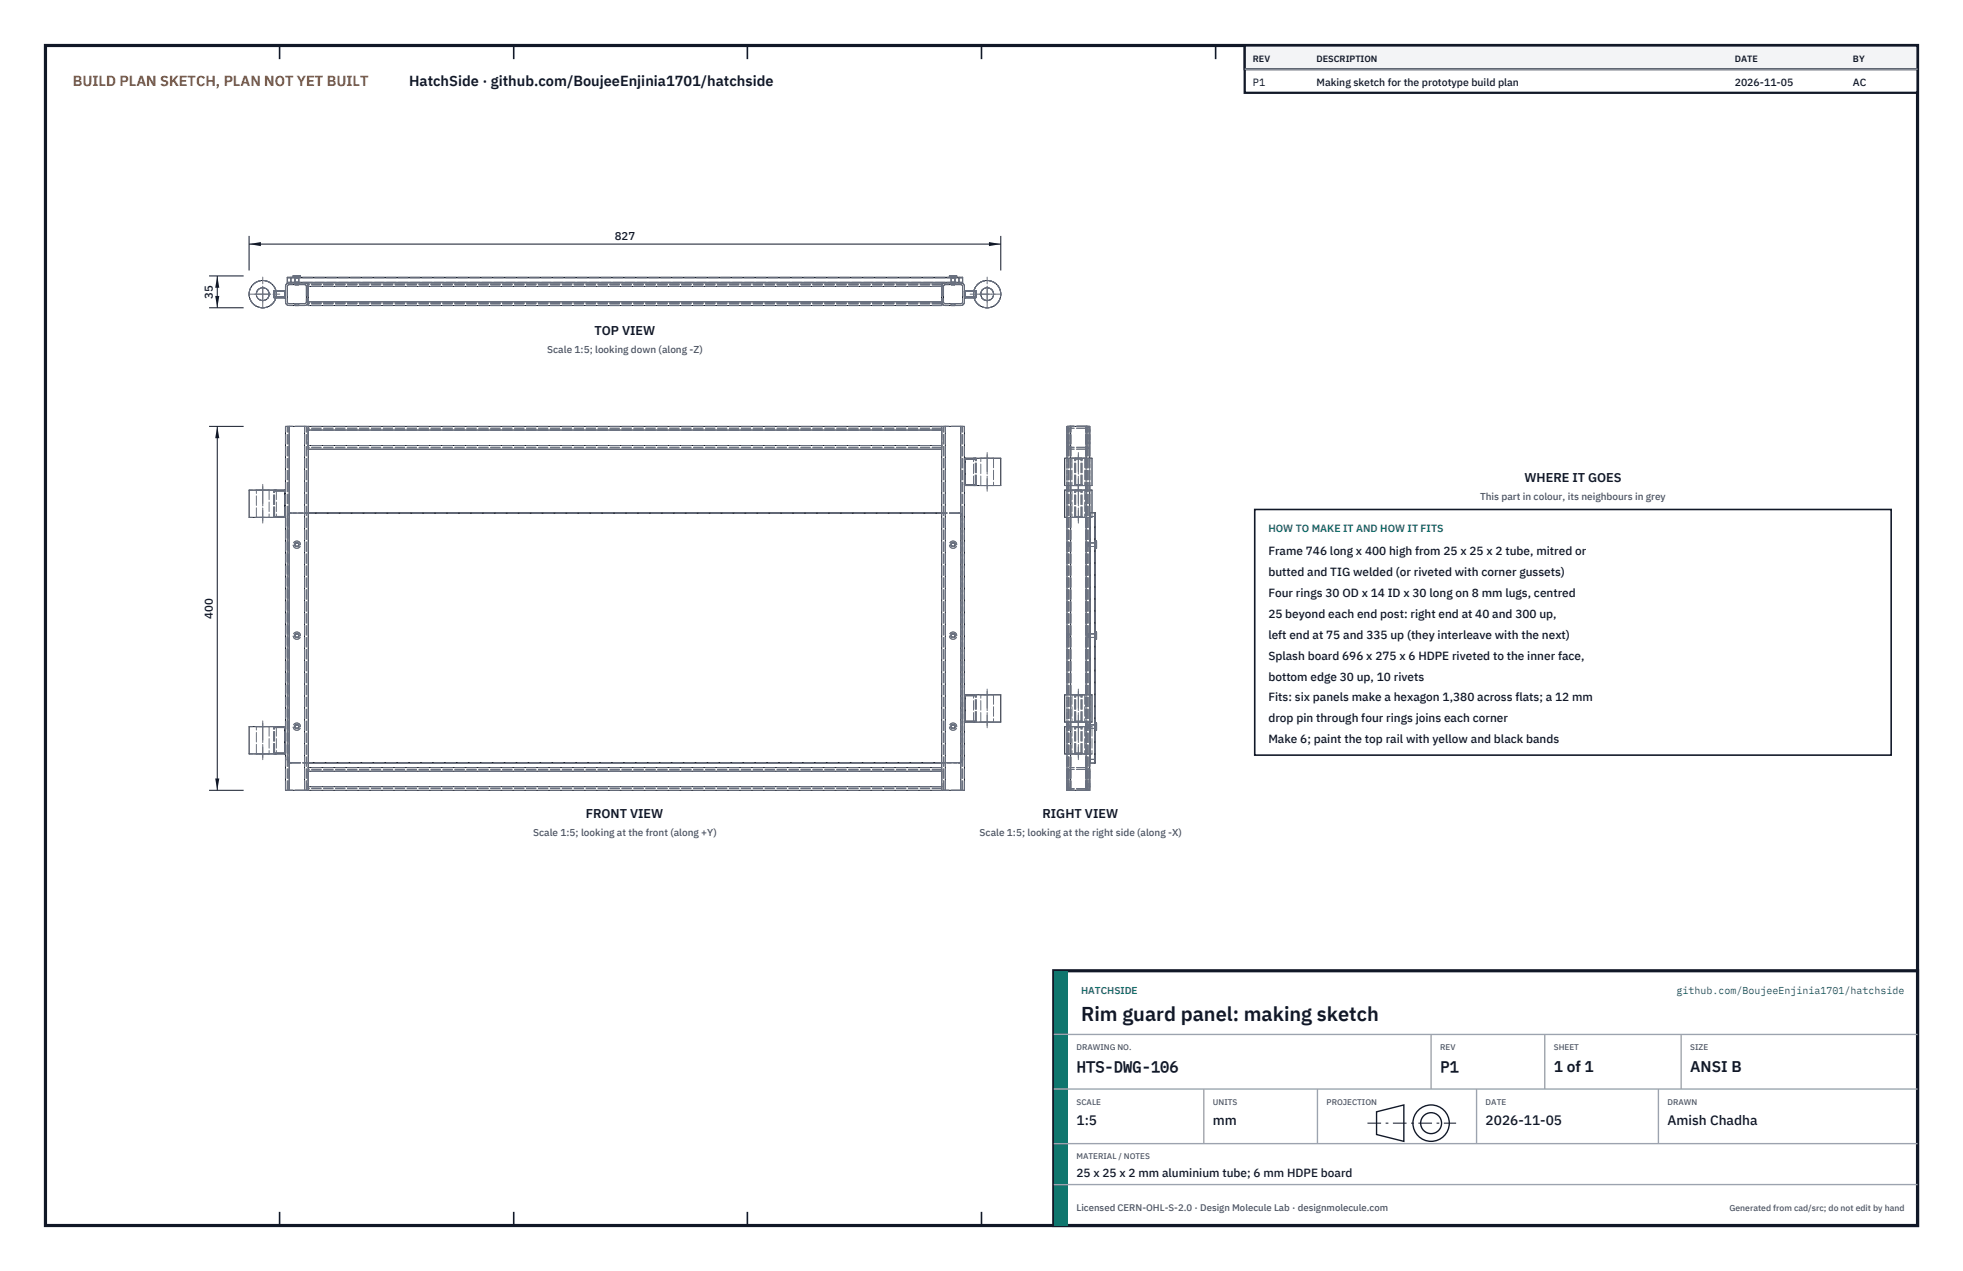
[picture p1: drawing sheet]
<svg xmlns="http://www.w3.org/2000/svg" width="432mm" height="279mm" viewBox="0 0 432 279" stroke-linecap="round" stroke-linejoin="round" font-family="sans-serif">
<path d="M10 10h411.8v259.4h-411.8z" fill="none" stroke="#111827" stroke-width=".7" stroke-linecap="butt"/>
<g fill="none" stroke="#111827" stroke-width=".35">
<path d="M61.5 10v3M113 10v3M164.4 10v3M215.9 10v3M267.4 10v3M318.9 10v3M370.3 10v3M61.5 266.4v3M113 266.4v3M164.4 266.4v3M215.9 266.4v3M267.4 266.4v3"/>
<path d="M318.9 266.4v3M370.3 266.4v3"/>
</g>
<g fill="none" stroke="#111727" stroke-width=".22">
<path d="M60.7 63.9h1.9M60.7 65.5h1.9M62.6 63.9l.2 .2h-.2M62.6 65.3h.2l-.2 .2M62.6 63.9v.2M62.6 65.3v.2M62.6 64.1v1.2M62.6 64.1h-2.2v1.2h2.2M63.2 62.1l148.1 .1 .4 .1 .4 .5v3.6l-.2 .5-.6 .3-3.6-.1-.4-.3-.2-.4h-139.3l-.2 .5-.4 .2-3.6 .1-.6-.3-.2-.3v-3.6a.8 .8 0 0 1 .8-.8M63.2 61.1v1M63.2 62.1h147.7M63.2 61.1h147.7"/>
<path d="M63.4 62.6h3.6l.3 .1 .1 .3-.1 3.6-.3 .2-3.7-.2-.1-3.6zM64 61v1.2M64.5 61v-.3h1.6v.3M67 62.2l.6 .2 .2 .6M67.8 62.2v.8M67.8 63v4.2h139.3v-4.2M67.8 63h139.3M207.1 62.2v.8M207.6 62.8l.3-.2 3.7 .1 .1 .3-.1 3.6-.3 .2-3.6-.2-.2-.2zM207.9 62.2a.8 .8 0 0 0-.8 .8M208.8 61v-.3h1.6v.3M210.9 62.1h.8"/>
<path d="M210.9 61l.8 .1M210.9 61l-147.7 .1M210.9 61.1h.8M210.9 61v.1M210.9 61.1v1M211.7 61.1v1M212.3 63.9l-.2 .2h.2M212.3 65.3h-.2l.2 .2M212.3 63.9v.2M212.3 65.3v.2M212.3 64.1v1.2M212.3 63.9h2"/>
<path d="M212.3 65.5h2M212.3 64.1h2.2v1.2h-2.2M63.6 93.7v80M67 93.7h.8M67 93.7h-4.2v80h4.2M67 93.7v80M67.8 93.7v.8M67.8 93.7h143.5M67.8 94.5v74.2M67.8 98.7h139.3M67.8 94.5h139.3M67.8 97.9h139.3"/>
<path d="M207.1 93.7v.8M207.1 94.5v74.2M207.9 93.7v80M211.3 93.7h.8v80h-.8M211.3 93.7v80M235.5 93.7v7M238.9 93.7h.8v7M238.9 93.7h-4.2v7M238.9 93.7v7M60.4 113.5h2.2M60.4 107.9h2.2M62.6 113.5h.2l-.2 .2"/>
<path d="M62.6 107.7l.2 .2h-.2M62.6 113.5v.2M62.6 107.7v.2M62.6 107.7h-7.8v6h7.8M62.6 107.9v5.6M67.8 112.7h139.3M67.8 112.8h139.3M212.3 106.5h-.2l.2 .2M212.3 100.7l-.2 .2h.2M212.3 106.5v.2M212.3 100.7v.2M212.3 100.7h7.8v6h-7.8"/>
<path d="M212.3 100.9v5.6M212.3 106.5h2.2M212.3 100.9h2.2M234.2 100.7h6v6h-6zM234.7 107.7h-.5v6h.5M234.7 106.7v46M235.5 106.7v46M238.9 106.7v46M239.7 113.5h1.2M239.7 107.7h.5v5M239.7 106.7v46M239.8 112.7l-.1 .1"/>
<path d="M239.8 112.7h1M239.8 112.7v40M240.8 112.7l.1 54.2M240.8 112.7v54.2M240.9 118.9h.3v1.6h-.3M240.9 138.9h.3v1.6h-.3M60.4 159.9h2.2M62.6 159.7l.2 .2h-.2M62.6 159.7v.2M62.6 159.7h-7.8v6h7.8M62.6 159.9v5.6M212.3 158.5h-.2l.2 .2"/>
<path d="M212.3 152.7l-.2 .2h.2M212.3 158.5v.2M212.3 152.7v.2M212.3 152.7h7.8v6h-7.8M212.3 158.5h2.2M212.3 152.9h2.2M212.3 152.9v5.6M234.2 152.7h6v6h-6zM234.7 158.7v15h4.2M234.7 159.7h-.5v6h.5M235.5 158.7v15M238.9 158.7v15"/>
<path d="M239.7 158.7v15h-.8M239.8 158.7v8.2M240.9 158.9h.3v1.6h-.3M60.4 165.5h2.2M62.6 165.5h.2l-.2 .2M62.6 165.5v.2M67 173.7h.8M67.8 168.7v.8M67.8 169.5v4.2M67.8 168.7h139.3M67.8 173.7h143.5M67.8 167.7h139.3"/>
<path d="M67.8 169.5h139.3M67.8 172.9h139.3M67.8 167.6h139.3M207.1 168.7v.8M207.1 169.5v4.2M239.8 166.9v.8M239.8 167.7h1M239.8 166.9h1M240.8 166.9v.8M240.8 166.9h.1M240.9 166.9l-.1 .8"/>
<circle cx="57.8" cy="64.7" r="1.41"/>
<circle cx="57.8" cy="64.7" r="3"/>
<circle cx="217.1" cy="64.7" r="1.41"/>
<circle cx="217.1" cy="64.7" r="3"/>
<circle cx="65.3" cy="119.7" r=".4"/>
<circle cx="209.6" cy="119.7" r=".4"/>
<circle cx="65.3" cy="139.7" r=".4"/>
<circle cx="209.6" cy="139.7" r=".4"/>
<circle cx="65.3" cy="159.7" r=".4"/>
<circle cx="209.6" cy="159.7" r=".4"/>
</g>
<g fill="none" stroke="#6a7180" stroke-width=".22" stroke-dasharray="2.1 .5">
<path d="M60.2 64.1v1.2M60.2 64.1l.2-.2M60.2 65.3l.2 .2M60.2 65.3h.2M60.4 65.5l-.2-.2M60.4 64.1v1.2M60.4 64.1v-.2M60.4 65.3v.2M60.4 64.1h-.2M60.4 65.3h-.2M60.4 65.5v-.2M60.7 63.9h-.3"/>
<path d="M60.7 65.5h-.3M62.6 63.9h-2.2M62.6 65.5l.2-.2M62.6 65.5h-2.2M62.6 64.1h.2M62.6 64.1v1.2M62.6 65.3h.2M62.6 64.1v-.2M62.6 64.1h-2.2M62.6 65.3h-2.2M62.6 65.3v.2M62.6 65.5v-.2"/>
<path d="M62.8 63a.8 .8 0 0 1 .8-.8M62.8 63v3.4M62.8 64.1v1.2M62.8 64.1l-.2-.2M62.8 65.3l-.2 .2M62.8 65.3h-.2M63.2 63l.4-.4M63.2 63v3.4M63.2 62.1v-1M63.2 62.1l.1 .1M63.2 62.1h.8M63.2 61.1h.8"/>
<path d="M63.3 62.2h.7M63.3 61h.7M63.6 67.2l-.6-.3-.2-.5M63.6 66.8l-.3-.2-.1-.2M64 62.2h146.9M64 61h146.9M64 62.1h146.9M64 61.1h146.9M64 62.1v-1M64 62.1v.1M64 61.1v-.1M64.5 61h1.6"/>
<path d="M64.5 60.7v.3M64.5 60.7h1.6M64.8 62.2h1M64.8 61h1M64.9 62.2h.8M64.9 67.2h.8M64.9 62.6h.8M64.9 66.8h.8M64.9 62.2v.4M64.9 66.8v.4M64.9 62.1l-.1 .1M64.9 61.1l-.1-.1"/>
<path d="M64.9 62.1v-1M64.9 61h.8M64.9 61v1.6M64.9 62.1h.8M64.9 61.1h.8M65.7 62.2h-.8M65.7 67.2h-.8M65.7 62.6h-.8M65.7 66.8h-.8M65.7 61h-.8M65.7 62.2v.4M65.7 66.8v.4"/>
<path d="M65.7 62.1l.1 .1M65.7 61.1l.1-.1M65.7 61.1v1M65.7 61v1.6M65.7 62.1h-.8M65.7 61.1h-.8M65.8 62.2h-1M65.8 61h-1M66.1 61h-1.6M66.1 60.7h-1.6M66.1 60.7v.3M67 62.2l.6 .2 .2 .6"/>
<path d="M67 62.2h-3.4M67 67.2h-3.4M67 62.6l.3 .1 .1 .3M67 62.6h-3.4M67 66.8h-3.4M67.4 66.4l-.1 .2-.3 .2M67.4 63v3.4M67.8 63v-.8M67.8 67.2v-.8M67.8 63v3.4M67.8 62.6v.4M67.8 63v-.4"/>
<path d="M67.8 66.8v-.4M67.8 66.4v.4M67.8 62.2v.8M67.8 66.4v.8M67.8 66.4l-.2 .5-.6 .3M207.1 62.2h-139.3M207.1 67.2h-139.3M207.1 63v-.8M207.1 67.2v-.8M207.1 63v3.4M207.1 62.6h-139.3M207.1 62.6v.4"/>
<path d="M207.1 63v-.4M207.1 66.8h-139.3M207.1 66.8v-.4M207.1 66.4v.4M207.1 62.2v.8M207.1 66.4v.8M207.1 63a.8 .8 0 0 1 .8-.8M207.1 63h-139.3M207.1 66.4h-139.3M207.5 63l.4-.4M207.5 63v3.4M207.9 67.2l-.5-.3-.3-.5"/>
<path d="M207.9 66.8l-.2-.2-.2-.2M208.8 61h1.6M208.8 60.7v.3M208.8 60.7h1.6M209.1 62.2h1M209.1 61h1M209.2 62.2h.8M209.2 67.2h.8M209.2 62.6h.8M209.2 66.8h.8M209.2 62.2v.4M209.2 66.8v.4"/>
<path d="M209.2 62.1l-.1 .1M209.2 61.1l-.1-.1M209.2 62.1v-1M209.2 61h.8M209.2 61v1.6M209.2 62.1h.8M209.2 61.1h.8M210 62.2h-.8M210 67.2h-.8M210 62.6h-.8M210 66.8h-.8M210 61h-.8"/>
<path d="M210 62.2v.4M210 66.8v.4M210 62.1l.1 .1M210 61.1l.1-.1M210 61.1v1M210 61v1.6M210 62.1h-.8M210 61.1h-.8M210.1 62.2h-1M210.1 61h-1M210.4 61h-1.6M210.4 60.7h-1.6"/>
<path d="M210.4 60.7v.3M210.9 62.2h.7M210.9 61h.7M210.9 62.1v-1M210.9 62.1h.8M210.9 61.1h.8M210.9 62.1v.1M210.9 61.1v-.1M211.3 62.2l.6 .2 .2 .6M211.3 62.2h-3.4M211.3 67.2h-3.4M211.3 62.6l.3 .1 .1 .3"/>
<path d="M211.3 62.6h-3.4M211.3 66.8h-3.4M211.7 66.4l-.1 .2-.3 .2M211.7 63v3.4M211.7 62.1v-1M211.7 61.1l-.1-.1M212.1 63v3.4M212.1 66.4l-.2 .5-.6 .3M212.1 64.1v1.2M212.1 64.1l.2-.2M212.1 65.3l.2 .2M212.1 65.3h.2"/>
<path d="M212.3 65.5l-.2-.2M212.3 64.1v1.2M212.3 64.1v-.2M212.3 65.3v.2M212.3 64.1h-.2M212.3 65.3h-.2M212.3 65.5v-.2M214.5 63.9h-2.2M214.5 65.5l.2-.2M214.5 65.5h-2.2M214.5 63.9h-.2M214.5 65.5h-.2"/>
<path d="M214.5 64.1h.2M214.5 64.1v1.2M214.5 65.3h.2M214.5 64.1v-.2M214.5 64.1h-2.2M214.5 65.3h-2.2M214.5 65.3v.2M214.5 65.5v-.2M214.7 64.1v1.2M214.7 64.1l-.2-.2M214.7 65.3l-.2 .2M214.7 65.3h-.2"/>
<path d="M62.8 93.7h.8M63.2 93.7h.4M63.6 93.7h-.4M67 93.7h.8M67 93.7h-3.4M67 93.7h.4M67.4 93.7h-.4M67.8 94.5v-.8M67.8 94.5v3.4M67.8 98.7v-.8M67.8 94.5v-.4M67.8 98.3v-.4"/>
<path d="M67.8 97.9v.4M67.8 94.1v.4M67.8 98.7v-5M207.1 93.7h-139.3M207.1 94.5v-.8M207.1 94.5v3.4M207.1 98.7h-139.3M207.1 98.7v-.8M207.1 94.1h-139.3M207.1 94.5v-.4M207.1 98.3h-139.3M207.1 98.3v-.4"/>
<path d="M207.1 97.9v.4M207.1 94.1v.4M207.1 93.7h.8M207.1 98.7v-5M207.1 94.5h-139.3M207.1 97.9h-139.3M207.5 93.7h.4M207.9 93.7h-.4M211.3 93.7h.8M211.3 93.7h-3.4M211.3 93.7h.4M211.7 93.7h-.4"/>
<path d="M234.7 94.5v3.4M234.7 97.9a.8 .8 0 0 0 .8 .8M234.7 93.7h.8M235.1 97.9l.4 .4M235.1 94.5v3.4M235.1 93.7h.4M235.5 93.7a.8 .8 0 0 0-.8 .8M235.5 94.1l-.4 .4M235.5 93.7h-.4M235.5 93.7h-.8M238.9 93.7h-3.4M238.9 98.7a.8 .8 0 0 0 .8-.8"/>
<path d="M238.9 98.7h-3.4M238.9 98.3l.4-.4M238.9 98.3h-3.4M238.9 94.1h-3.4M238.9 93.7h.8M238.9 93.7h.4M239.3 94.5l-.4-.4M239.3 94.5v3.4M239.3 93.7h-.4M239.7 94.5a.8 .8 0 0 0-.8-.8M239.7 94.5v3.4M239.7 93.7h-.8"/>
<path d="M56.4 113.7v-6M56.4 113.7h2.8M56.4 107.7h2.8M59.2 113.7h-2.8M59.2 107.7h-2.8M59.2 107.7v6M60.2 113.5v-5.6M60.2 107.9l.2-.2M60.2 113.5h.2M60.2 107.9h.2M60.4 113.7l-.2-.2M60.4 107.7l-.2 .2"/>
<path d="M60.4 113.5v-5.6M60.4 113.7v-.2M60.4 107.7v.2M60.4 107.9v-.2M60.4 107.9h-.2M60.8 113.7h-6M60.8 107.7h-6M60.8 107.7v6M62.6 113.7l.2-.2M62.6 107.7l.2 .2M62.6 113.7h-2.2M62.6 107.7h-2.2"/>
<path d="M62.6 113.5v-5.6M62.6 113.7v-.2M62.6 107.7v.2M62.6 113.5h-2.2M62.6 107.9h-2.2M62.8 113.5v-5.6M62.8 113.5h-.2M62.8 107.9h-.2M63.2 113.5v53.4M63.2 113.5h.1M63.3 113.5v53.4M64 112.7a.8 .8 0 0 0-.8 .8"/>
<path d="M64 112.8l-.5 .2-.2 .5M64 112.7v.1M67.8 112.7h-3.8M67.8 112.8h-3.8M210.9 112.7h-3.8M210.9 112.7h-146.9M210.9 112.8h-3.8M210.9 112.7v.1M210.9 112.8h-146.9M211.6 113.5l-.2-.5-.5-.2M211.7 113.5l-.2-.5-.6-.3M211.7 113.5h-.1"/>
<path d="M212.1 106.5v-5.6M212.1 106.5h.2M212.1 100.9h.2M212.3 106.7l-.2-.2M212.3 100.7l-.2 .2M212.3 106.5v-5.6M212.3 106.7v-.2M212.3 100.7v.2M214.1 106.7v-6M214.5 106.7l.2-.2M214.5 100.7l.2 .2M214.5 106.7h-2.2"/>
<path d="M214.5 100.7h-2.2M214.5 106.5v-5.6M214.5 100.9h.2M214.5 106.7v-.2M214.5 100.7v.2M214.5 106.5h-2.2M214.5 100.9h-2.2M214.5 100.9v-.2M214.7 106.5v-5.6M214.7 100.9l-.2-.2M214.7 106.5h-.2M214.7 100.9h-.2"/>
<path d="M215.7 106.7v-6M215.7 106.7h2.8M215.7 100.7h2.8M218.5 106.7h-2.8M218.5 100.7h-2.8M218.5 100.7v6M220.1 106.7h-6M220.1 100.7h-6M234.7 106.7v-6M234.7 119.7v.4M234.7 119.3v.4M234.7 113.7h5.5"/>
<path d="M234.7 107.7h5M235.1 119.7v.4M235.1 119.3v.4M235.1 119.3h-.4M235.5 106.7v-6M235.8 113.7h2.8M235.8 107.7h2.8M235.8 106.7h2.8M235.8 100.7h2.8M235.8 107.7v6M235.8 100.7v6M236.4 113.5v-5.6"/>
<path d="M236.4 107.9l.2-.2M236.4 106.5v-5.6M236.4 100.9l.2-.2M236.4 107.9h.2M236.4 100.9h.2M236.6 113.7l-.2-.2M236.6 106.7l-.2-.2M236.6 113.5v-5.6M236.6 113.7v-.2M236.6 107.9v-.2M236.6 113.5h-.2M236.6 106.5v-5.6"/>
<path d="M236.6 106.7v-.2M236.6 100.9v-.2M236.6 106.5h-.2M237.2 113.7h-3M237.2 107.7h-3M237.2 113.7h-1.4M237.2 107.7h-1.4M237.2 106.7h-3M237.2 100.7h-3M237.2 106.7h-1.4M237.2 100.7h-1.4M237.8 113.7h-1.2"/>
<path d="M237.8 107.7h-1.2M237.8 113.7l.2-.2M237.8 107.7l.2 .2M237.8 106.7h-1.2M237.8 100.7h-1.2M237.8 106.7l.2-.2M237.8 100.7l.2 .2M237.8 113.5v-5.6M237.8 113.5h-1.2M237.8 107.9h-1.2M237.8 113.5h.2M237.8 107.9h.2"/>
<path d="M237.8 113.7v-.2M237.8 107.7v.2M237.8 106.5v-5.6M237.8 106.5h-1.2M237.8 100.9h-1.2M237.8 106.5h.2M237.8 100.9h.2M237.8 106.7v-.2M237.8 100.7v.2M238 113.5v-5.6M238 106.5v-5.6M238.6 113.7h-1.4"/>
<path d="M238.6 107.7h-1.4M238.6 106.7h-1.4M238.6 100.7h-1.4M238.6 107.7v6M238.6 100.7v6M238.9 106.7v-6M239.3 119.7v.4M239.3 119.3v.4M239.7 106.7v-6M239.7 119.7v.4M239.7 119.3v.4M239.7 112.8v.7"/>
<path d="M239.7 113.5v53.4M239.7 119.7v-.5M239.7 119.2v1M239.7 119.3h-.4M239.8 112.7h1M239.8 112.7l-.1 .1M239.8 119.3l-.1-.1M239.8 112.7v.8M239.8 113.5h-.1M239.8 113.5v53.4M239.8 119.7v-.4M239.8 119.3v.8"/>
<path d="M239.8 113.5h1M240.2 113.7h-3M240.2 107.7h-3M240.2 106.7h-3M240.2 100.7h-3M240.2 112.7v1M240.8 119.3l.1-.1M240.8 119.3h-1M240.8 112.7v.8M240.8 113.5h.1M240.8 113.5v53.4M240.8 119.7v-.4"/>
<path d="M240.8 119.3v.8M240.9 112.8v.7M240.9 113.5v53.4M240.9 119.7v-.5M240.9 119.2v1M240.9 119.7v.8M240.9 118.9v.8M240.9 119.7v.4M240.9 119.3v.4M240.9 119.3h-1.6M241.2 119.7v.8M241.2 118.9v.8"/>
<path d="M241.2 118.9h-.3M234.7 120.1v-.8M234.7 139.7v.4M234.7 139.3v.4M235.1 120.1v-.8M235.1 139.7v.4M235.1 139.3v.4M235.1 120.1h-.4M235.1 139.3h-.4M239.3 120.1v-.8M239.3 139.7v.4M239.3 139.3v.4"/>
<path d="M239.7 120.1v-.8M239.7 139.7v.4M239.7 139.3v.4M239.7 139.7v-.5M239.7 139.2v1M239.7 120.2v-.5M239.7 120.1h-.4M239.7 139.3h-.4M239.8 139.3l-.1-.1M239.8 120.1l-.1 .1M239.8 139.7v-.4M239.8 139.3v.8"/>
<path d="M239.8 120.1v-.4M240.8 139.3l.1-.1M240.8 120.1l.1 .1M240.8 139.3h-1M240.8 120.1h-1M240.8 139.7v-.4M240.8 139.3v.8M240.8 120.1v-.4M240.9 139.7v-.5M240.9 139.2v1M240.9 120.2v-.5M240.9 139.7v.8"/>
<path d="M240.9 138.9v.8M240.9 139.7v.4M240.9 139.3v.4M240.9 120.5v-1.6M240.9 120.1v-.8M240.9 139.3h-1.6M240.9 120.1h-1.6M241.2 139.7v.8M241.2 138.9v.8M241.2 120.5v-1.6M241.2 138.9h-.3M241.2 120.5h-.3"/>
<path d="M56.4 159.7h2.8M59.2 159.7h-2.8M59.2 159.7v6M60.2 159.9l.2-.2M60.2 159.9h.2M60.4 159.7l-.2 .2M60.4 159.7v.2M60.4 159.9v-.2M60.4 159.9h-.2M60.8 159.7h-6M60.8 159.7v6M62.6 159.7l.2 .2"/>
<path d="M62.6 159.7h-2.2M62.6 159.7v.2M62.6 159.9h-2.2M62.8 159.9h-.2M212.1 158.5v-5.6M212.1 158.5h.2M212.1 152.9h.2M212.3 158.7l-.2-.2M212.3 152.7l-.2 .2M212.3 158.5v-5.6M212.3 158.7v-.2M212.3 152.7v.2"/>
<path d="M214.1 158.7v-6M214.5 158.7l.2-.2M214.5 152.7l.2 .2M214.5 158.7h-2.2M214.5 152.7h-2.2M214.5 158.5v-5.6M214.5 152.9h.2M214.5 158.7v-.2M214.5 152.7v.2M214.5 158.5h-2.2M214.5 152.9h-2.2M214.5 152.9v-.2"/>
<path d="M214.7 158.5v-5.6M214.7 152.9l-.2-.2M214.7 158.5h-.2M214.7 152.9h-.2M215.7 158.7v-6M215.7 158.7h2.8M215.7 152.7h2.8M218.5 158.7h-2.8M218.5 152.7h-2.8M218.5 152.7v6M220.1 158.7h-6M220.1 152.7h-6"/>
<path d="M234.7 158.7v-6M234.7 140.1v-.8M234.7 159.7v.4M234.7 159.3v.4M234.7 159.7h5.5M235.1 140.1v-.8M235.1 159.7v.4M235.1 159.3v.4M235.1 140.1h-.4M235.1 159.3h-.4M235.5 158.7v-6M235.8 159.7h2.8"/>
<path d="M235.8 158.7h2.8M235.8 152.7h2.8M235.8 159.7v6M235.8 152.7v6M236.4 159.9l.2-.2M236.4 158.5v-5.6M236.4 152.9l.2-.2M236.4 159.9h.2M236.4 152.9h.2M236.6 158.7l-.2-.2M236.6 159.9v-.2M236.6 158.5v-5.6"/>
<path d="M236.6 158.7v-.2M236.6 152.9v-.2M236.6 158.5h-.2M237.2 159.7h-3M237.2 159.7h-1.4M237.2 158.7h-3M237.2 152.7h-3M237.2 158.7h-1.4M237.2 152.7h-1.4M237.8 159.7h-1.2M237.8 159.7l.2 .2M237.8 158.7h-1.2"/>
<path d="M237.8 152.7h-1.2M237.8 158.7l.2-.2M237.8 152.7l.2 .2M237.8 159.9h-1.2M237.8 159.9h.2M237.8 159.7v.2M237.8 158.5v-5.6M237.8 158.5h-1.2M237.8 152.9h-1.2M237.8 158.5h.2M237.8 152.9h.2M237.8 158.7v-.2"/>
<path d="M237.8 152.7v.2M238 158.5v-5.6M238.6 159.7h-1.4M238.6 158.7h-1.4M238.6 152.7h-1.4M238.6 159.7v6M238.6 152.7v6M238.9 158.7v-6M239.3 140.1v-.8M239.3 159.7v.4M239.3 159.3v.4M239.7 140.1v-.8"/>
<path d="M239.7 159.7v.4M239.7 159.3v.4M239.7 158.7v-6M239.7 159.7v-.5M239.7 159.2v1M239.7 140.2v-.5M239.7 140.1h-.4M239.7 159.3h-.4M239.8 159.3l-.1-.1M239.8 140.1l-.1 .1M239.8 158.7v-6M239.8 159.7v-.4"/>
<path d="M239.8 159.3v.8M239.8 140.1v-.4M240.2 159.7h-3M240.2 158.7h-3M240.2 152.7h-3M240.2 159.7v6M240.8 159.3l.1-.1M240.8 140.1l.1 .1M240.8 159.3h-1M240.8 140.1h-1M240.8 159.7v-.4M240.8 159.3v.8"/>
<path d="M240.8 140.1v-.4M240.9 159.7v-.5M240.9 159.2v1M240.9 140.2v-.5M240.9 159.7v.8M240.9 158.9v.8M240.9 159.7v.4M240.9 159.3v.4M240.9 140.5v-1.6M240.9 140.1v-.8M240.9 159.3h-1.6M240.9 140.1h-1.6"/>
<path d="M241.2 159.7v.8M241.2 158.9v.8M241.2 140.5v-1.6M241.2 158.9h-.3M241.2 140.5h-.3M56.4 165.7v-6M56.4 165.7h2.8M59.2 165.7h-2.8M60.2 165.5v-5.6M60.2 165.5h.2M60.4 165.7l-.2-.2M60.4 165.5v-5.6"/>
<path d="M60.4 165.7v-.2M60.8 165.7h-6M62.6 165.7l.2-.2M62.6 165.7h-2.2M62.6 165.5v-5.6M62.6 165.7v-.2M62.6 165.5h-2.2M62.8 173.7h.8M62.8 173.7v-80M62.8 165.5v-5.6M62.8 165.5h-.2M63.2 173.7h.4"/>
<path d="M63.2 173.7v-80M63.2 166.9l.2 .6 .6 .2M63.2 166.9h.1M63.3 166.9l.2 .5 .5 .2M63.6 173.7h-.4M63.6 173.7v-80M64 167.7h3.8M64 167.7h146.9M64 167.6h3.8M64 167.6h146.9M64 167.7v-.1M67 173.7h.8"/>
<path d="M67 173.7h-3.4M67 173.7h.4M67 173.7v-80M67.4 173.7h-.4M67.4 173.7v-80M67.8 169.5v-.8M67.8 169.5v3.4M67.8 173.7v-.8M67.8 169.5v-.4M67.8 173.3v-.4M67.8 172.9v.4M67.8 169.1v.4"/>
<path d="M67.8 173.7v-80M67.8 173.7v-5M207.1 168.7h-139.3M207.1 169.5v-.8M207.1 169.5v3.4M207.1 173.7h-139.3M207.1 173.7v-.8M207.1 169.1h-139.3M207.1 169.5v-.4M207.1 173.3h-139.3M207.1 173.3v-.4M207.1 172.9v.4"/>
<path d="M207.1 169.1v.4M207.1 173.7h.8M207.1 173.7v-80M207.1 173.7v-5M207.1 167.7h3.8M207.1 169.5h-139.3M207.1 172.9h-139.3M207.1 167.6h3.8M207.5 173.7h.4M207.5 173.7v-80M207.9 173.7h-.4M207.9 173.7v-80"/>
<path d="M210.9 167.7a.8 .8 0 0 0 .8-.8M210.9 167.7v-.1M210.9 167.6l.5-.2 .2-.5M211.3 173.7h.8M211.3 173.7h-3.4M211.3 173.7h.4M211.3 173.7v-80M211.6 166.9v-53.4M211.7 173.7h-.4M211.7 173.7v-80M211.7 166.9v-53.4M211.7 166.9h-.1"/>
<path d="M212.1 173.7v-80M234.7 169.5v3.4M234.7 172.9a.8 .8 0 0 0 .8 .8M234.7 173.7h.8M234.7 173.7v-80M234.7 160.1v-.8M234.7 165.7h5.5M235.1 172.9l.4 .4M235.1 169.5v3.4M235.1 173.7h.4M235.1 173.7v-80M235.1 160.1v-.8"/>
<path d="M235.1 160.1h-.4M235.5 168.7a.8 .8 0 0 0-.8 .8M235.5 169.1l-.4 .4M235.5 173.7h-.4M235.5 173.7h-.8M235.5 173.7v-80M235.8 165.7h2.8M236.4 165.5v-5.6M236.6 165.7l-.2-.2M236.6 165.5v-5.6M236.6 165.7v-.2M236.6 165.5h-.2"/>
<path d="M237.2 165.7h-3M237.2 165.7h-1.4M237.8 165.7h-1.2M237.8 165.7l.2-.2M237.8 165.5v-5.6M237.8 165.5h-1.2M237.8 165.5h.2M237.8 165.7v-.2M238 165.5v-5.6M238.6 165.7h-1.4M238.9 168.7h-3.4M238.9 173.7a.8 .8 0 0 0 .8-.8"/>
<path d="M238.9 173.7h-3.4M238.9 173.3l.4-.4M238.9 173.3h-3.4M238.9 169.1h-3.4M238.9 173.7h.8M238.9 173.7h.4M238.9 173.7v-80M239.3 169.5l-.4-.4M239.3 169.5v3.4M239.3 173.7h-.4M239.3 173.7v-80M239.3 160.1v-.8"/>
<path d="M239.7 169.5a.8 .8 0 0 0-.8-.8M239.7 169.5v3.4M239.7 166.9v-53.4M239.7 173.7v-80M239.7 160.1v-.8M239.7 173.7h-.8M239.7 166.9v.7M239.7 160.2v-.5M239.7 160.1h-.4M239.8 167.7h1M239.8 167.7l-.1-.1M239.8 160.1l-.1 .1"/>
<path d="M239.8 166.9h1M239.8 166.9v.8M239.8 166.9h-.1M239.8 160.1v-.4M240.2 165.7h-3M240.8 160.1l.1 .1M240.8 160.1h-1M240.8 166.9v.8M240.8 166.9h.1M240.8 160.1v-.4M240.9 166.9v.7M240.9 160.2v-.5"/>
<path d="M240.9 160.5v-1.6M240.9 160.1v-.8M240.9 160.1h-1.6M241.2 160.5v-1.6M241.2 160.5h-.3"/>
<circle cx="57.8" cy="64.7" r="1.41"/>
<circle cx="57.8" cy="64.7" r="3"/>
<circle cx="217.1" cy="64.7" r="1.41"/>
<circle cx="217.1" cy="64.7" r="3"/>
<circle cx="65.3" cy="119.7" r=".81"/>
<circle cx="65.3" cy="119.7" r=".5"/>
<circle cx="65.3" cy="119.7" r=".4"/>
<circle cx="209.6" cy="119.7" r=".81"/>
<circle cx="209.6" cy="119.7" r=".5"/>
<circle cx="209.6" cy="119.7" r=".4"/>
<circle cx="65.3" cy="139.7" r=".81"/>
<circle cx="65.3" cy="139.7" r=".5"/>
<circle cx="65.3" cy="139.7" r=".4"/>
<circle cx="209.6" cy="139.7" r=".81"/>
<circle cx="209.6" cy="139.7" r=".5"/>
<circle cx="209.6" cy="139.7" r=".4"/>
<circle cx="65.3" cy="159.7" r=".81"/>
<circle cx="65.3" cy="159.7" r=".5"/>
<circle cx="65.3" cy="159.7" r=".4"/>
<circle cx="209.6" cy="159.7" r=".81"/>
<circle cx="209.6" cy="159.7" r=".5"/>
<circle cx="209.6" cy="159.7" r=".4"/>
</g>
<g fill="none" stroke="#6a7180" stroke-width=".22" stroke-dasharray="4.2 .5 0 .5">
<path d="M54.8 64.7h6.7M56 64.7h3.5M57.8 67.7v-6.8M57.8 66.4v-3.5M213.4 64.7h6.7M215.4 64.7h3.5M217.1 67.7v-6.8M217.1 66.4v-3.5M217.1 100v7.5M217.1 99.5v8.5M237.2 100v7.5M237.2 99.5v8.5"/>
<path d="M57.8 107v7.5M57.8 106.5v8.5M237.2 107v7.5M237.2 106.5v8.5M57.8 159v7.5M57.8 158.5v8.5M217.1 152v7.5M217.1 151.5v8.5M237.2 159v7.5M237.2 158.5v8.5M237.2 152v7.5M237.2 151.5v8.5"/>
</g>
<path d="M54.8 51.9v7.6M54.8 53.7h165.3M220.1 51.9v7.6" fill="none" stroke="#111827" stroke-width=".22"/>
<path d="M54.8 53.7l2.6-.5v.9zM217.5 53.2v.9l2.6-.4z" fill="#111827"/>
<path d="M46 60.7h7.6M46 67.7h7.6M47.8 60.7v7" fill="none" stroke="#111827" stroke-width=".22"/>
<path d="M47.8 60.7l-.5 2.6h.9zM47.3 65.1h.9l-.4 2.6z" fill="#111827"/>
<path d="M46 93.7h7.6M47.8 93.7v80M46 173.7h7.6" fill="none" stroke="#111827" stroke-width=".22"/>
<path d="M47.8 93.7l-.5 2.6h.9zM47.3 171.1h.9l-.4 2.6z" fill="#111827"/>
<path d="M276 112h140v54h-140z" fill="#fff" stroke="#111827" stroke-width=".35"/>
<path d="M273.8 10h148v10.4h-148z" fill="#fff" stroke="#111827" stroke-width=".5"/>
<path d="M273.8 10h148v5.2h-148z" fill="#f3f4f6" stroke="#111827" stroke-width=".5"/>
<path d="M273.8 15.2h148" fill="none" stroke="#9ca3af" stroke-width=".3"/>
<path d="M231.8 213.4h190v56h-190z" fill="#fff" stroke="#111827" stroke-width=".7" stroke-linecap="butt"/>
<path d="M231.8 213.4h3v56h-3z" fill="#0f766e"/>
<path d="M231.8 227.4h190M231.8 239.4h190M264.8 239.4v12M289.8 239.4v12M314.8 227.4v12M324.8 239.4v12M339.8 227.4v12M364.8 239.4v12M369.8 227.4v12M231.8 251.4h190M231.8 260.4h190" fill="none" stroke="#9ca3af" stroke-width=".3"/>
<g fill="none" stroke="#111827" stroke-width=".3">
<path d="M302.8 244.4l6-1.5v8l-6-1.5z"/>
<circle cx="314.8" cy="246.9" r="4"/>
<circle cx="314.8" cy="246.9" r="2.3"/>
</g>
<path d="M300.8 246.9h19.5" fill="none" stroke="#111827" stroke-width=".22" stroke-dasharray="3 1 .6 1" stroke-linecap="butt"/>
<text font-size="4.4" fill="#111827" x="237.8" y="224.4">Rim guard panel: making sketch</text>
<g font-size="3.4" fill="#111827">
<text x="236.8" y="235.6">HTS-DWG-106</text>
<text x="316.8" y="235.6">P1</text>
<text x="341.8" y="235.6">1 of 1</text>
<text x="371.8" y="235.6">ANSI B</text>
</g>
<text font-size="3.2" fill="#b45309" x="16" y="19">BUILD PLAN SKETCH, PLAN NOT YET BUILT</text>
<text font-size="3.2" fill="#111827" x="90" y="19">HatchSide · github.com/BoujeeEnjinia1701/hatchside</text>
<g font-size="3" fill="#111827">
<text x="236.8" y="247.2">1:5</text>
<text x="266.8" y="247.2">mm</text>
<text x="326.8" y="247.2">2026-11-05</text>
<text x="366.8" y="247.2">Amish Chadha</text>
</g>
<g font-size="2.8" fill="#111827">
<text x="130.8" y="73.7">TOP VIEW</text>
<text x="335.3" y="106">WHERE IT GOES</text>
<text x="128.8" y="179.8">FRONT VIEW</text>
<text x="229.3" y="179.8">RIGHT VIEW</text>
</g>
<g font-size="2.6" fill="#111827">
<text x="279" y="122">Frame 746 long x 400 high from 25 x 25 x 2 tube, mitred or</text>
<text x="279" y="126.6">butted and TIG welded (or riveted with corner gussets)</text>
<text x="279" y="131.2">Four rings 30 OD x 14 ID x 30 long on 8 mm lugs, centred</text>
<text x="279" y="135.8">25 beyond each end post: right end at 40 and 300 up,</text>
<text x="279" y="140.4">left end at 75 and 335 up (they interleave with the next)</text>
<text x="279" y="145">Splash board 696 x 275 x 6 HDPE riveted to the inner face,</text>
<text x="279" y="149.6">bottom edge 30 up, 10 rivets</text>
<text x="279" y="154.2">Fits: six panels make a hexagon 1,380 across flats; a 12 mm</text>
<text x="279" y="158.8">drop pin through four rings joins each corner</text>
<text x="279" y="163.4">Make 6; paint the top rail with yellow and black bands</text>
<text x="236.8" y="258.8">25 x 25 x 2 mm aluminium tube; 6 mm HDPE board</text>
</g>
<g font-size="2.5" fill="#111827">
<text x="135.2" y="52.7">827</text>
<text x="46.8" y="65.6" transform="rotate(-90 46.8 65.6)">35</text>
<text x="46.8" y="136" transform="rotate(-90 46.8 136)">400</text>
</g>
<g font-size="2.3" fill="#111827">
<text x="275.6" y="18.8">P1</text>
<text x="289.6" y="18.8">Making sketch for the prototype build plan</text>
<text x="381.6" y="18.8">2026-11-05</text>
<text x="407.6" y="18.8">AC</text>
</g>
<text font-size="2.3" fill="#0f766e" x="279" y="117">HOW TO MAKE IT AND HOW IT FITS</text>
<g font-size="2.2" fill="#4b5563">
<text x="120.4" y="77.7">Scale 1:5; looking down (along -Z)</text>
<text x="325.6" y="110">This part in colour, its neighbours in grey</text>
<text x="117.3" y="183.8">Scale 1:5; looking at the front (along +Y)</text>
<text x="215.5" y="183.8">Scale 1:5; looking at the right side (along -X)</text>
</g>
<g font-size="2.2" fill="#0f766e">
<text x="237.8" y="218.4">HATCHSIDE</text>
<text x="368.8" y="218.4">github.com/BoujeeEnjinia1701/hatchside</text>
</g>
<text font-size="2.1" fill="#4b5563" x="236.8" y="266.2">Licensed CERN-OHL-S-2.0 · Design Molecule Lab · designmolecule.com</text>
<g font-size="2" fill="#111827">
<text x="275.6" y="13.6">REV</text>
<text x="289.6" y="13.6">DESCRIPTION</text>
<text x="381.6" y="13.6">DATE</text>
<text x="407.6" y="13.6">BY</text>
</g>
<text font-size="1.9" fill="#4b5563" x="380.4" y="266.2">Generated from cad/src; do not edit by hand</text>
<g font-size="1.8" fill="#4b5563">
<text x="236.8" y="230.8">DRAWING NO.</text>
<text x="316.8" y="230.8">REV</text>
<text x="341.8" y="230.8">SHEET</text>
<text x="371.8" y="230.8">SIZE</text>
<text x="236.8" y="242.8">SCALE</text>
<text x="266.8" y="242.8">UNITS</text>
<text x="291.8" y="242.8">PROJECTION</text>
<text x="326.8" y="242.8">DATE</text>
<text x="366.8" y="242.8">DRAWN</text>
<text x="236.8" y="254.8">MATERIAL / NOTES</text>
</g>
</svg>
